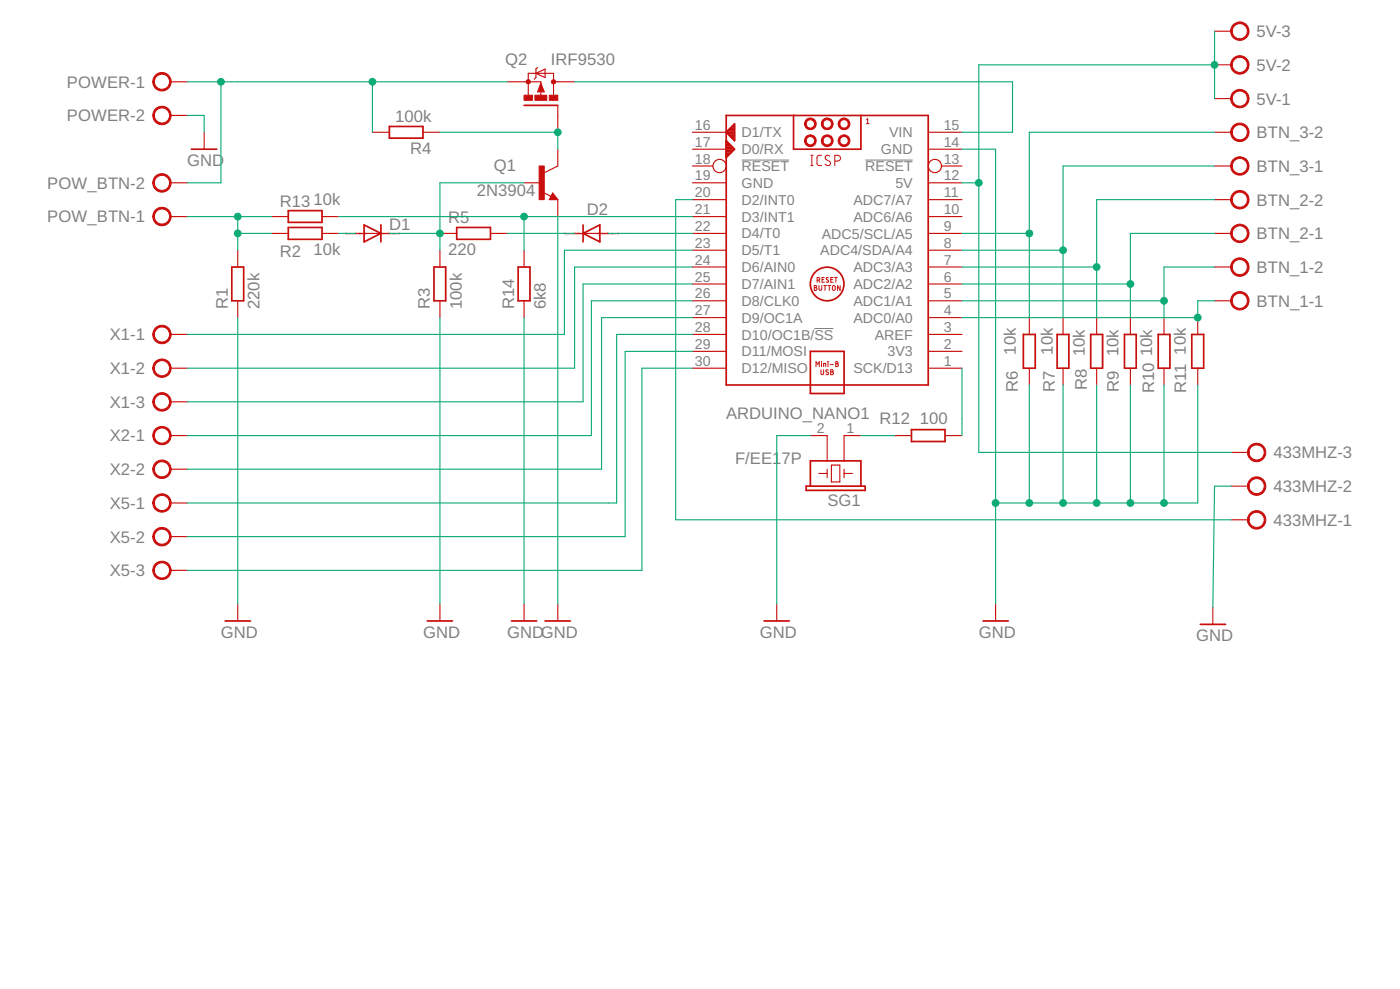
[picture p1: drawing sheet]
<svg xmlns="http://www.w3.org/2000/svg" width="210mm" height="148mm" viewBox="0 0 210 148" stroke-linecap="round" stroke-linejoin="round" font-family="sans-serif">
<path d="M111.2 24h7.1M129.7 24h7.1M122.1 49.2h2.8" fill="none" stroke="#808080" stroke-width=".15"/>
<g fill="none" stroke="#c90d0c" stroke-width=".25">
<path d="M58.4 18.9h5v1.8h-5zM78.6 15.8h5M108.9 17.3h30.3v40.4h-30.3zM108.9 19.8l1.2-1.2v2.5zM108.9 19.9h1.2M109.1 19.6h1M109.3 19.4h.8M109.5 19.2h.6M109.7 19h.4M109.9 18.8h.2M119 17.3v5.1h10.1v-5.1M28.7 22.4h3.8"/>
<path d="M43.2 34.1h5.1v1.8h-5.1zM43.2 31.6h5.1v1.7h-5.1zM54.6 33.7l2.5 1.3-2.5 1.2zM57.1 33.7v2.5M68.5 34.1h5v1.8h-5zM82.9 29.4l.1 .3h-.4l.3-.5 .5 .6h-.8M87.4 35l2.5-1.3v2.5zM87.4 33.7v2.5M108.9 21.1l1.2 1.3-1.2 1.2M108.9 23.6h.1M108.9 23.4h.2M108.9 23.2h.4"/>
<path d="M108.9 22.9h.6M108.9 22.7h.9M108.9 22.5h1.1M108.9 22.3h1.2M108.9 22.1h1M108.9 21.8h.7M108.9 21.6h.5M108.9 21.4h.3M108.9 21.2h.1M109.1 20.1h1M109.3 20.3h.8M109.6 20.5h.5"/>
<path d="M109.8 20.7h.3M110 21h.1M34.8 40h1.7v5.1h-1.7zM65.1 40h1.7v5.1h-1.7zM77.7 40h1.8v5.1h-1.8zM121.5 52.6h5.1v6.3h-5.1zM153.4 50.1h1.8v5.1h-1.8zM158.5 50.1h1.8v5.1h-1.8zM163.5 50.1h1.8v5.1h-1.8zM168.6 50.1h1.7v5.1h-1.7zM173.7 50.1h1.7v5.1h-1.7zM178.7 50.1h1.8v5.1h-1.8z"/>
<path d="M120.9 72.8h8.8v.7h-8.8zM121.5 72.8v-3.8h7.6v3.8M136.7 64.4h5v1.7h-5zM33.8 93h3.7M64.1 93h3.7M76.7 93h3.8M81.7 93h3.8M114.6 93h3.7M147.4 93h3.8M180 93.5h3.7"/>
<circle cx="124" cy="42.5" r="2.52"/>
</g>
<g fill="none" stroke="#c90d0c" stroke-width=".17">
<path d="M25.5 12.3h2.6M25.5 17.3h2.6M30.6 19.8v2.6M55.8 19.8h2.6M63.4 19.8h2.6M76.1 12.3h5v.3M80.3 11l1.4-.6v1.2zM80.6 10.1l-.3 .3v1.2l-.2 .3M81.1 13.6v.9M81.1 12.5l.5 1.3h-1zM83 12.3h3.1M83 14.2v-3.2h-3.8v3.3"/>
<path d="M83.6 15.8v4M103.8 19.8h5.1M139.2 19.8h5M182.1 19.8h2.5M182.1 14.8h2.5M182.1 9.7h2.5M182.1 4.7h2.5M25.5 27.4h2.6M25.5 32.4h2.6M35.6 37.5v2.5M40.7 32.4h2.5M40.7 35h2.5"/>
<path d="M48.3 32.4h2.5M48.3 35h2.5M53.3 35h5.1M66 35h2.5M66 37.5v2.5M73.5 35h2.6M78.6 27.4h2.5M78.6 37.5v2.5M81.4 28.8l1.2 .6M82.9 28.9l.7 1h-1.2zM83.6 22.4v2.5l-2 1M83.6 29.9v2.5"/>
<path d="M86.1 35h5.1M103.8 22.4h5.1M103.8 24.9h3.1M103.8 27.4h5.1M103.8 29.9h5.1M103.8 32.4h5.1M103.8 35h5.1M103.8 37.5h5.1M139.2 22.4h5M139.2 27.4h5M139.2 29.9h5M139.2 32.4h5"/>
<path d="M139.2 35h5M139.2 37.5h5M141.1 24.9h3.1M182.1 24.9h2.5M182.1 29.9h2.5M182.1 35h2.5M25.5 50.1h2.6M25.5 55.2h2.6M35.6 45.1v2.5M66 45.1v2.5M78.6 45.1v2.5M103.8 40h5.1"/>
<path d="M103.8 42.5h5.1M103.8 45.1h5.1M103.8 47.6h5.1M103.8 50.1h5.1M103.8 52.6h5.1M103.8 55.2h5.1M139.2 40h5M139.2 42.5h5M139.2 45.1h5M139.2 47.6h5M139.2 50.1h5M139.2 52.6h5"/>
<path d="M139.2 55.2h5M154.3 47.6v2.5M154.3 55.2v2.5M159.4 47.6v2.5M159.4 55.2v2.5M164.4 47.6v2.5M164.4 55.2v2.5M169.5 47.6v2.5M169.5 55.2v2.5M174.5 47.6v2.5M174.5 55.2v2.5M179.6 47.6v2.5"/>
<path d="M179.6 55.2v2.5M182.1 40h2.5M182.1 45.1h2.5M25.5 65.3h2.6M25.5 60.2h2.6M25.5 70.3h2.6M25.5 75.4h2.6M121.5 65.3h2.5v3.7M122.8 70.9h1.2M124 70.3v1.3M124.7 69.7h1.2v2.5h-1.2zM126.6 70.9h1.2"/>
<path d="M126.6 70.3v1.3M129.1 65.3h-2.5v3.7M134.1 65.3h2.6M141.7 65.3h2.5M184.6 77.9h2.6M184.6 72.8h2.6M184.6 67.8h2.6M25.5 80.4h2.6M25.5 85.4h2.6M35.6 90.5v2.5M66 90.5v2.5M78.6 90.5v2.5"/>
<path d="M83.6 90.5v2.5M116.5 90.5v2.5M149.3 90.5v2.5M181.8 91v2.5"/>
<circle cx="107.9" cy="24.9" r=".99"/>
<circle cx="140.2" cy="24.9" r=".99"/>
</g>
<g fill="none" stroke="#c90d0c" stroke-width=".15">
<path d="M129.9 17.9l.2-.1v.7M129.9 18.5h.4M121.6 24.8h.3M121.6 23.3h.3M121.7 23.3v1.5M123.2 23.3h-.5l-.2 .3v1l.2 .2h.5M124.4 23.4a.39 .39 0 0 0-.6-.1 .39 .39 0 0 0 .1 .6l.5 .3a.38 .38 0 0 1 0 .6 .38 .38 0 0 1-.6-.1l-.1-.1M125.2 24.1h.4a.43 .43 0 0 0 .4-.4 .43 .43 0 0 0-.4-.4h-.4v1.5M122.1 42.8l.3 .1v.1l-.1 .1 .2 .1v.2l-.2 .1h-.2zM122.1 43.1h.2M122.3 54.9v-.7l.3 .4 .2-.4v.7M122.5 42h.3l.1-.3-.4-.1v.7"/>
<path d="M122.8 42l.1 .3M122.8 42.8v.5l.2 .2 .2-.2v-.5M123.1 55.4v.5l.1 .2a.19 .19 0 0 0 .2 0 .19 .19 0 0 0 .1-.2v-.5M123.1 54.2h.1M123.2 54.4v.5M123.3 41.9h.2M123.5 54.9v-.5l.3 .1v.4M123.5 42.8h.4M123.6 41.6h-.3v.7h.3M123.7 42.8v.7M124.1 54.2h.1M124.1 42.8h.4"/>
<path d="M124.1 54.4v.5M124.2 55.5l-.3-.1-.1 .2 .4 .3v.1l-.1 .1-.3-.1M124.2 41.6h-.2l-.1 .1 .3 .4v.1h-.4M124.3 42.8v.7M124.4 54.6h.5M124.5 55.4l.4 .1v.1l-.1 .1 .2 .2-.1 .2h-.4zM124.5 55.7h.3M124.6 41.9h.2M124.9 42.8h.2l.1 .2v.4l-.2 .1-.2-.2zM124.9 41.6h-.3v.7h.3M125.1 41.6h.4M125.3 54.2l.3 .1v.1l-.1 .1 .2 .1v.2l-.2 .1h-.2z"/>
<path d="M125.3 54.5h.2M125.3 41.6v.7M126 42.8v.7l-.4-.7v.7"/>
</g>
<g fill="#c90d0c" stroke="#c90d0c" stroke-width=".15">
<path d="M120.8 20.5a.88 .88 0 0 1 1.4 .1 .88 .88 0 0 1-.4 1.3 .88 .88 0 0 1-1.2-.8h.3a.64 .64 0 0 1 .8-.6 .64 .64 0 0 1 .2 1 .64 .64 0 0 1-1-.2v-.2h-.3z" fill-rule="evenodd"/>
<path d="M123.3 18a.89 .89 0 0 1 1.4 0 .89 .89 0 0 1-.4 1.4 .89 .89 0 0 1-1.2-.8h.3a.63 .63 0 0 1 .9-.6 .63 .63 0 0 1 .1 1.1 .63 .63 0 0 1-1-.3v-.2h-.3z" fill-rule="evenodd"/>
<path d="M125.9 18a.88 .88 0 0 1 1.4 .1 .88 .88 0 0 1-.5 1.3 .88 .88 0 0 1-1.1-.8h.2a.63 .63 0 0 1 .9-.6 .63 .63 0 0 1 .2 1.1 .63 .63 0 0 1-1.1-.3v-.2h-.2z" fill-rule="evenodd"/>
<path d="M120.8 18a.88 .88 0 0 1 1.4 .1 .88 .88 0 0 1-.4 1.3 .88 .88 0 0 1-1.2-.8h.3a.64 .64 0 0 1 .8-.7 .64 .64 0 0 1 .3 1.1 .64 .64 0 0 1-1.1-.2v-.2h-.3z" fill-rule="evenodd"/>
<path d="M125.9 20.5a.88 .88 0 0 1 1.4 .1 .88 .88 0 0 1-.5 1.3 .88 .88 0 0 1-1.1-.8h.2a.63 .63 0 0 1 .9-.5 .63 .63 0 0 1 .2 1 .63 .63 0 0 1-1.1-.3v-.2h-.2z" fill-rule="evenodd"/>
<path d="M123.3 20.5a.89 .89 0 0 1 1.4 0 .89 .89 0 0 1-.4 1.4 .89 .89 0 0 1-1.2-.8h.3a.63 .63 0 0 1 .9-.5 .63 .63 0 0 1 .1 1 .63 .63 0 0 1-1-.3v-.2h-.3z" fill-rule="evenodd"/>
<path d="M23.3 11.3a1.39 1.39 0 0 1 2.2 .2 1.39 1.39 0 0 1-.8 2.1 1.39 1.39 0 0 1-1.8-1.3h.3a1.14 1.14 0 0 1 1.6-1 1.14 1.14 0 0 1 .2 1.9 1.14 1.14 0 0 1-1.8-.7v-.2h-.3v-.4z" fill-rule="evenodd"/>
<path d="M23.3 16.3a1.39 1.39 0 0 1 2.2 .2 1.39 1.39 0 0 1-.8 2.1 1.39 1.39 0 0 1-1.8-1.3h.3a1.14 1.14 0 0 1 1.6-.9 1.14 1.14 0 0 1 .2 1.9 1.14 1.14 0 0 1-1.8-.7v-.3h-.3v-.3z" fill-rule="evenodd"/>
<path d="M23.3 31.5a1.39 1.39 0 0 1 2.2 .2 1.39 1.39 0 0 1-.8 2.1 1.39 1.39 0 0 1-1.8-1.4h.3a1.14 1.14 0 0 1 1.6-.9 1.14 1.14 0 0 1 .2 1.9 1.14 1.14 0 0 1-1.8-.7v-.3h-.3v-.3z" fill-rule="evenodd"/>
<path d="M23.3 26.4a1.39 1.39 0 0 1 2.2 .2 1.39 1.39 0 0 1-.8 2.1 1.39 1.39 0 0 1-1.8-1.3h.3a1.14 1.14 0 0 1 1.6-.9 1.14 1.14 0 0 1 .2 1.9 1.14 1.14 0 0 1-1.8-.7v-.3h-.3v-.3z" fill-rule="evenodd"/>
<path d="M184.9 44.1a1.39 1.39 0 0 1 2.2 .3 1.39 1.39 0 0 1-.9 2 1.39 1.39 0 0 1-1.7-1.3h.2a1.14 1.14 0 0 1 1.6-1.1 1.14 1.14 0 0 1 .3 1.9 1.14 1.14 0 0 1-1.8-.6l-.1-.2h-.2z" fill-rule="evenodd"/>
<path d="M184.9 39.1a1.39 1.39 0 0 1 2.2 .2 1.39 1.39 0 0 1-.9 2.1 1.39 1.39 0 0 1-1.7-1.4h.2a1.14 1.14 0 0 1 1.6-1 1.14 1.14 0 0 1 .3 1.9 1.14 1.14 0 0 1-1.8-.6l-.1-.3h-.2z" fill-rule="evenodd"/>
<path d="M184.9 34a1.39 1.39 0 0 1 2.2 .3 1.39 1.39 0 0 1-.9 2 1.39 1.39 0 0 1-1.7-1.3h.2a1.14 1.14 0 0 1 1.6-1.1 1.14 1.14 0 0 1 .3 1.9 1.14 1.14 0 0 1-1.8-.6l-.1-.2h-.2z" fill-rule="evenodd"/>
<path d="M184.9 29a1.39 1.39 0 0 1 2.2 .2 1.39 1.39 0 0 1-.9 2.1 1.39 1.39 0 0 1-1.7-1.4h.2a1.14 1.14 0 0 1 1.6-1 1.14 1.14 0 0 1 .3 1.9 1.14 1.14 0 0 1-1.8-.6l-.1-.3h-.2z" fill-rule="evenodd"/>
<path d="M184.9 23.9a1.39 1.39 0 0 1 2.2 .3 1.39 1.39 0 0 1-.9 2 1.39 1.39 0 0 1-1.7-1.3h.2a1.14 1.14 0 0 1 1.6-1.1 1.14 1.14 0 0 1 .3 1.9 1.14 1.14 0 0 1-1.8-.6l-.1-.2h-.2z" fill-rule="evenodd"/>
<path d="M184.9 18.9a1.39 1.39 0 0 1 2.2 .2 1.39 1.39 0 0 1-.9 2.1 1.39 1.39 0 0 1-1.7-1.4h.2a1.14 1.14 0 0 1 1.6-1 1.14 1.14 0 0 1 .3 1.9 1.14 1.14 0 0 1-1.8-.6l-.1-.3h-.2z" fill-rule="evenodd"/>
<path d="M187.4 76.9a1.38 1.38 0 0 1 2.2 .3 1.38 1.38 0 0 1-.8 2 1.38 1.38 0 0 1-1.8-1.3h.3a1.14 1.14 0 0 1 1.7-1 1.14 1.14 0 0 1 .1 2 1.14 1.14 0 0 1-1.8-.7v-.3h-.3l.1-.4z" fill-rule="evenodd"/>
<path d="M187.4 71.9a1.38 1.38 0 0 1 2.2 .2 1.38 1.38 0 0 1-.8 2.1 1.38 1.38 0 0 1-1.8-1.4h.3a1.14 1.14 0 0 1 1.7-.9 1.14 1.14 0 0 1 .1 1.9 1.14 1.14 0 0 1-1.8-.7v-.3h-.3l.1-.3z" fill-rule="evenodd"/>
<path d="M187.4 66.8a1.38 1.38 0 0 1 2.2 .3 1.38 1.38 0 0 1-.8 2 1.38 1.38 0 0 1-1.8-1.3h.3a1.14 1.14 0 0 1 1.7-1 1.14 1.14 0 0 1 .1 2 1.14 1.14 0 0 1-1.8-.7v-.3h-.3l.1-.4z" fill-rule="evenodd"/>
<path d="M23.3 49.2a1.39 1.39 0 0 1 2.2 .2 1.39 1.39 0 0 1-.8 2 1.39 1.39 0 0 1-1.8-1.3h.3a1.14 1.14 0 0 1 1.6-.9 1.14 1.14 0 0 1 .2 1.9 1.14 1.14 0 0 1-1.8-.7v-.3h-.3v-.3z" fill-rule="evenodd"/>
<path d="M23.3 54.2a1.39 1.39 0 0 1 2.2 .2 1.39 1.39 0 0 1-.8 2.1 1.39 1.39 0 0 1-1.8-1.3h.3a1.14 1.14 0 0 1 1.6-1 1.14 1.14 0 0 1 .2 1.9 1.14 1.14 0 0 1-1.8-.7v-.2h-.3l.2-.7z" fill-rule="evenodd"/>
<path d="M23.3 59.3a1.39 1.39 0 0 1 2.2 .2 1.39 1.39 0 0 1-.8 2 1.39 1.39 0 0 1-1.8-1.3h.3a1.14 1.14 0 0 1 1.6-.9 1.14 1.14 0 0 1 .2 1.9 1.14 1.14 0 0 1-1.8-.7v-.3h-.3v-.3z" fill-rule="evenodd"/>
<path d="M23.3 64.3a1.39 1.39 0 0 1 2.2 .2 1.39 1.39 0 0 1-.8 2.1 1.39 1.39 0 0 1-1.8-1.3h.3a1.14 1.14 0 0 1 1.6-1 1.14 1.14 0 0 1 .2 1.9 1.14 1.14 0 0 1-1.8-.7v-.2h-.3l.2-.7z" fill-rule="evenodd"/>
<path d="M23.3 69.4a1.39 1.39 0 0 1 2.2 .2 1.39 1.39 0 0 1-.8 2 1.39 1.39 0 0 1-1.8-1.3h.3a1.14 1.14 0 0 1 1.6-.9 1.14 1.14 0 0 1 .2 1.9 1.14 1.14 0 0 1-1.8-.7v-.3h-.3v-.3z" fill-rule="evenodd"/>
<path d="M23.3 74.4a1.39 1.39 0 0 1 2.2 .2 1.39 1.39 0 0 1-.8 2.1 1.39 1.39 0 0 1-1.8-1.3h.3a1.14 1.14 0 0 1 1.6-1 1.14 1.14 0 0 1 .2 1.9 1.14 1.14 0 0 1-1.8-.7v-.2h-.3l.2-.7z" fill-rule="evenodd"/>
<path d="M23.3 79.5a1.39 1.39 0 0 1 2.2 .2 1.39 1.39 0 0 1-.8 2 1.39 1.39 0 0 1-1.8-1.3h.3a1.14 1.14 0 0 1 1.6-.9 1.14 1.14 0 0 1 .2 1.9 1.14 1.14 0 0 1-1.8-.7v-.3h-.3v-.3z" fill-rule="evenodd"/>
<path d="M23.3 84.5a1.39 1.39 0 0 1 2.2 .2 1.39 1.39 0 0 1-.8 2.1 1.39 1.39 0 0 1-1.8-1.4h.3a1.14 1.14 0 0 1 1.6-.9 1.14 1.14 0 0 1 .2 1.9 1.14 1.14 0 0 1-1.8-.7v-.3h-.3l.2-.6z" fill-rule="evenodd"/>
<path d="M184.9 13.8a1.39 1.39 0 0 1 2.2 .3 1.39 1.39 0 0 1-.9 2 1.39 1.39 0 0 1-1.7-1.3h.2a1.14 1.14 0 0 1 1.6-1.1 1.14 1.14 0 0 1 .3 1.9 1.14 1.14 0 0 1-1.8-.6l-.1-.2h-.2z" fill-rule="evenodd"/>
<path d="M184.9 8.8a1.39 1.39 0 0 1 2.2 .2 1.39 1.39 0 0 1-.9 2.1 1.39 1.39 0 0 1-1.7-1.4h.2a1.14 1.14 0 0 1 1.6-1 1.14 1.14 0 0 1 .3 1.9 1.14 1.14 0 0 1-1.8-.6l-.1-.3h-.2z" fill-rule="evenodd"/>
<path d="M184.9 3.7a1.39 1.39 0 0 1 2.2 .3 1.39 1.39 0 0 1-.9 2 1.39 1.39 0 0 1-1.7-1.3h.2a1.14 1.14 0 0 1 1.6-1.1 1.14 1.14 0 0 1 .3 1.9 1.14 1.14 0 0 1-1.8-.5l-.1-.3h-.2z" fill-rule="evenodd"/>
<circle cx="83" cy="12.3" r=".33"/>
<circle cx="79.2" cy="12.3" r=".33"/>
</g>
<g fill="#c90d0c" stroke="#c90d0c" stroke-width=".15">
<path d="M80.8 24.9h.8v5h-.8z"/>
<path d="M78.6 14.3h1.2v.7h-1.2z"/>
<path d="M82.4 14.3h1.2v.7h-1.2z"/>
<path d="M80.2 14.3h1.8v.7h-1.8z"/>
</g>
<path d="M81.1 13.4v.2h.2l-.2-.8-.3 .8" fill="none" stroke="#c90d0c" stroke-width=".32"/>
<g fill="none" stroke="#0dab76" stroke-width=".17">
<path d="M28.1 17.3h2.5v2.5M28.1 12.3h48M33.1 12.3v15.1h-5M55.8 12.3v7.5M66 19.8h17.6v2.6M86.1 12.3h65.7v7.5h-7.6M182.1 19.8h-27.8v27.8M182.1 9.7h-35.4v58.1h37.9M182.1 4.7v10.1M28.1 32.4h12.6M35.6 32.4v5.1M35.6 35h5.1"/>
<path d="M50.8 32.4h53M50.8 35h2.5M58.4 35h7.6M76.1 35h10M78.6 27.4h-12.6v10.1M78.6 32.4v5.1M83.6 32.4v58.1M91.2 35h12.6M103.8 29.9h-2.5v48h83.3M103.8 37.5h-19.2v12.6h-56.5M144.2 22.4h5.1v68.1M144.2 27.4h2.5"/>
<path d="M144.2 35h10.1M144.2 37.5h15.2M182.1 35h-12.6v12.6M182.1 29.9h-17.7v17.7M182.1 24.9h-22.7v22.7M35.6 47.6v42.9M66 47.6v42.9M78.6 47.6v42.9M103.8 50.1h-11.3v25.3h-64.4M103.8 45.1h-15.1v20.2h-60.6M103.8 47.6h-13.6v22.7h-62.1M103.8 40h-17.7v15.2h-58"/>
<path d="M103.8 42.5h-16.4v17.7h-59.3M103.8 55.2h-7.6v30.2h-68.1M103.8 52.6h-10.1v27.8h-65.6M144.2 45.1h30.3M144.2 40h20.2M144.2 42.5h25.3M144.2 55.2v10.1M154.3 57.7v17.7M159.4 57.7v17.7M164.4 57.7v17.7M169.5 57.7v17.7M174.5 57.7v17.7"/>
<path d="M179.6 57.7v17.7h-30.3M182.1 45.1h-2.5v2.5h-35.4M182.1 40h-7.6v7.6M121.5 65.3h-5v25.2M129.1 65.3h5M184.6 72.8h-2.5l-.3 18.2"/>
</g>
<g fill="#0dab76" stroke="#0dab76" stroke-width=".15">
<circle cx="149.3" cy="75.4" r=".51"/>
<circle cx="174.5" cy="75.4" r=".51"/>
<circle cx="169.5" cy="75.4" r=".51"/>
<circle cx="164.4" cy="75.4" r=".51"/>
<circle cx="159.4" cy="75.4" r=".51"/>
<circle cx="154.3" cy="75.4" r=".51"/>
<circle cx="55.8" cy="12.3" r=".51"/>
<circle cx="33.1" cy="12.3" r=".51"/>
<circle cx="83.6" cy="19.8" r=".51"/>
<circle cx="35.6" cy="32.4" r=".51"/>
<circle cx="35.6" cy="35" r=".51"/>
<circle cx="66" cy="35" r=".51"/>
<circle cx="179.6" cy="47.6" r=".51"/>
<circle cx="174.5" cy="45.1" r=".51"/>
<circle cx="169.5" cy="42.5" r=".51"/>
<circle cx="164.4" cy="40" r=".51"/>
<circle cx="159.4" cy="37.5" r=".51"/>
<circle cx="154.3" cy="35" r=".51"/>
<circle cx="182.1" cy="9.7" r=".51"/>
<circle cx="146.7" cy="27.4" r=".51"/>
<circle cx="78.6" cy="32.4" r=".51"/>
</g>
<g font-size="2.5" fill="#808080">
<text x="188.4" y="5.6">5V-3</text>
<text x="75.7" y="9.7">Q2</text>
<text x="82.6" y="9.7">IRF9530</text>
<text x="188.4" y="10.6">5V-2</text>
<text x="10" y="13.1">POWER-1</text>
<text x="188.4" y="15.7">5V-1</text>
<text x="10" y="18.2">POWER-2</text>
<text x="59.2" y="18.3">100k</text>
<text x="61.5" y="23.1">R4</text>
<text x="188.4" y="20.7">BTN_3-2</text>
<text x="7.1" y="28.3">POW_BTN-2</text>
<text x="28.1" y="24.9">GND</text>
<text x="71.5" y="29.4">2N3904</text>
<text x="74" y="25.6">Q1</text>
<text x="188.4" y="25.8">BTN_3-1</text>
<text x="7.1" y="33.3">POW_BTN-1</text>
<text x="42" y="31">R13</text>
<text x="47" y="30.7">10k</text>
<text x="58.4" y="34.5">D1</text>
<text x="67.2" y="33.5">R5</text>
<text x="88" y="32.2">D2</text>
<text x="188.4" y="35.8">BTN_2-1</text>
<text x="188.4" y="30.8">BTN_2-2</text>
<text x="42" y="38.5">R2</text>
<text x="47" y="38.2">10k</text>
<text x="67.2" y="38.2">220</text>
<text x="188.4" y="40.9">BTN_1-2</text>
<text x="34.2" y="46.3" transform="rotate(-90 34.2 46.3)">R1</text>
<text x="38.9" y="46.3" transform="rotate(-90 38.9 46.3)">220k</text>
<text x="64.5" y="46.3" transform="rotate(-90 64.5 46.3)">R3</text>
<text x="69.2" y="46.3" transform="rotate(-90 69.2 46.3)">100k</text>
<text x="77.1" y="46.3" transform="rotate(-90 77.1 46.3)">R14</text>
<text x="81.9" y="46.3" transform="rotate(-90 81.9 46.3)">6k8</text>
<text x="188.4" y="45.9">BTN_1-1</text>
<text x="16.5" y="51">X1-1</text>
<text x="152.3" y="53.1" transform="rotate(-90 152.3 53.1)">10k</text>
<text x="157.9" y="53.1" transform="rotate(-90 157.9 53.1)">10k</text>
<text x="162.7" y="53.4" transform="rotate(-90 162.7 53.4)">10k</text>
<text x="167.7" y="53.4" transform="rotate(-90 167.7 53.4)">10k</text>
<text x="172.8" y="53.4" transform="rotate(-90 172.8 53.4)">10k</text>
<text x="177.8" y="53.1" transform="rotate(-90 177.8 53.1)">10k</text>
<text x="16.5" y="56">X1-2</text>
<text x="152.6" y="58.7" transform="rotate(-90 152.6 58.7)">R6</text>
<text x="158.1" y="58.7" transform="rotate(-90 158.1 58.7)">R7</text>
<text x="162.9" y="58.4" transform="rotate(-90 162.9 58.4)">R8</text>
<text x="167.7" y="58.7" transform="rotate(-90 167.7 58.7)">R9</text>
<text x="173" y="58.9" transform="rotate(-90 173 58.9)">R10</text>
<text x="177.8" y="58.9" transform="rotate(-90 177.8 58.9)">R11</text>
<text x="16.5" y="61.1">X1-3</text>
<text x="108.9" y="62.7">ARDUINO_NANO1</text>
<text x="131.9" y="63.5">R12</text>
<text x="137.9" y="63.5">100</text>
<text x="16.5" y="66.1">X2-1</text>
<text x="16.5" y="71.2">X2-2</text>
<text x="110.2" y="69.5">F/EE1</text>
<text x="117.2" y="69.5">7P</text>
<text x="190.9" y="68.7">433MHZ-3</text>
<text x="16.5" y="76.2">X5-1</text>
<text x="124.1" y="75.8">SG1</text>
<text x="190.9" y="73.7">433MHZ-2</text>
<text x="16.5" y="81.3">X5-2</text>
<text x="190.9" y="78.8">433MHZ-1</text>
<text x="16.5" y="86.3">X5-3</text>
<text x="33.1" y="95.5">GND</text>
<text x="63.4" y="95.5">GND</text>
<text x="76" y="95.5">GNDGND</text>
<text x="113.9" y="95.5">GND</text>
<text x="146.7" y="95.5">GND</text>
<text x="179.3" y="96.1">GND</text>
</g>
<g font-size="2.1" fill="#808080">
<text x="104.2" y="19.5">16</text>
<text x="104.2" y="22">17</text>
<text x="111.2" y="20.6">D1/TX</text>
<text x="111.2" y="23.1">D0/RX</text>
<text x="132.1" y="23.1">GND</text>
<text x="133.3" y="20.6">VIN</text>
<text x="141.5" y="22">14</text>
<text x="141.5" y="19.5">15</text>
<text x="104.2" y="24.5">18</text>
<text x="104.2" y="27">19</text>
<text x="104.2" y="29.6">20</text>
<text x="111.2" y="25.6">RESET</text>
<text x="111.2" y="28.2">GND</text>
<text x="129.7" y="25.6">RESET</text>
<text x="134.2" y="28.2">5V</text>
<text x="141.5" y="29.6">11</text>
<text x="141.5" y="27">12</text>
<text x="141.5" y="24.5">13</text>
<text x="104.2" y="32.1">21</text>
<text x="104.2" y="34.6">22</text>
<text x="111.2" y="30.7">D2/INT0</text>
<text x="111.2" y="33.2">D3/INT1</text>
<text x="111.2" y="35.7">D4/T0</text>
<text x="123.2" y="35.7">ADC5/SCL/A5</text>
<text x="128" y="33.2">ADC6/A6</text>
<text x="128" y="30.7">ADC7/A7</text>
<text x="141.5" y="34.6">9</text>
<text x="141.5" y="32.1">10</text>
<text x="104.2" y="37.1">23</text>
<text x="104.2" y="39.7">24</text>
<text x="111.2" y="38.2">D5/T1</text>
<text x="111.2" y="40.8">D6/AIN0</text>
<text x="123" y="38.3">ADC4/SDA/A4</text>
<text x="128" y="40.8">ADC3/A3</text>
<text x="141.5" y="39.7">7</text>
<text x="141.5" y="37.1">8</text>
<text x="104.2" y="42.2">25</text>
<text x="104.2" y="44.7">26</text>
<text x="104.2" y="47.2">27</text>
<text x="111.2" y="43.3">D7/AIN1</text>
<text x="111.2" y="45.8">D8/CLK0</text>
<text x="128" y="45.8">ADC1/A1</text>
<text x="128" y="43.3">ADC2/A2</text>
<text x="141.5" y="47.2">4</text>
<text x="141.5" y="44.7">5</text>
<text x="141.5" y="42.2">6</text>
<text x="104.2" y="49.8">28</text>
<text x="104.2" y="52.3">29</text>
<text x="111.2" y="48.3">D9/OC1A</text>
<text x="111.2" y="50.9">D10/OC1B/SS</text>
<text x="111.2" y="53.4">D11/MOSI</text>
<text x="128" y="48.4">ADC0/A0</text>
<text x="131.2" y="50.9">AREF</text>
<text x="133.1" y="53.4">3V3</text>
<text x="141.5" y="52.3">2</text>
<text x="141.5" y="49.8">3</text>
<text x="104.2" y="54.8">30</text>
<text x="111.2" y="55.9">D12/MISO</text>
<text x="128" y="55.9">SCK/D13</text>
<text x="141.5" y="54.8">1</text>
<text x="122.5" y="64.9">2</text>
<text x="126.9" y="64.9">1</text>
</g>
<g font-size=".6" fill="#ffba08">
<text x="51.7" y="35.2">SpiceOrder</text>
<text x="54.7" y="35.2">1</text>
<text x="56.8" y="35.2">SpiceOrder 2</text>
<text x="84.5" y="35.2">SpiceOrder 2</text>
<text x="89.6" y="35.2">SpiceOrder 1</text>
</g>
</svg>
